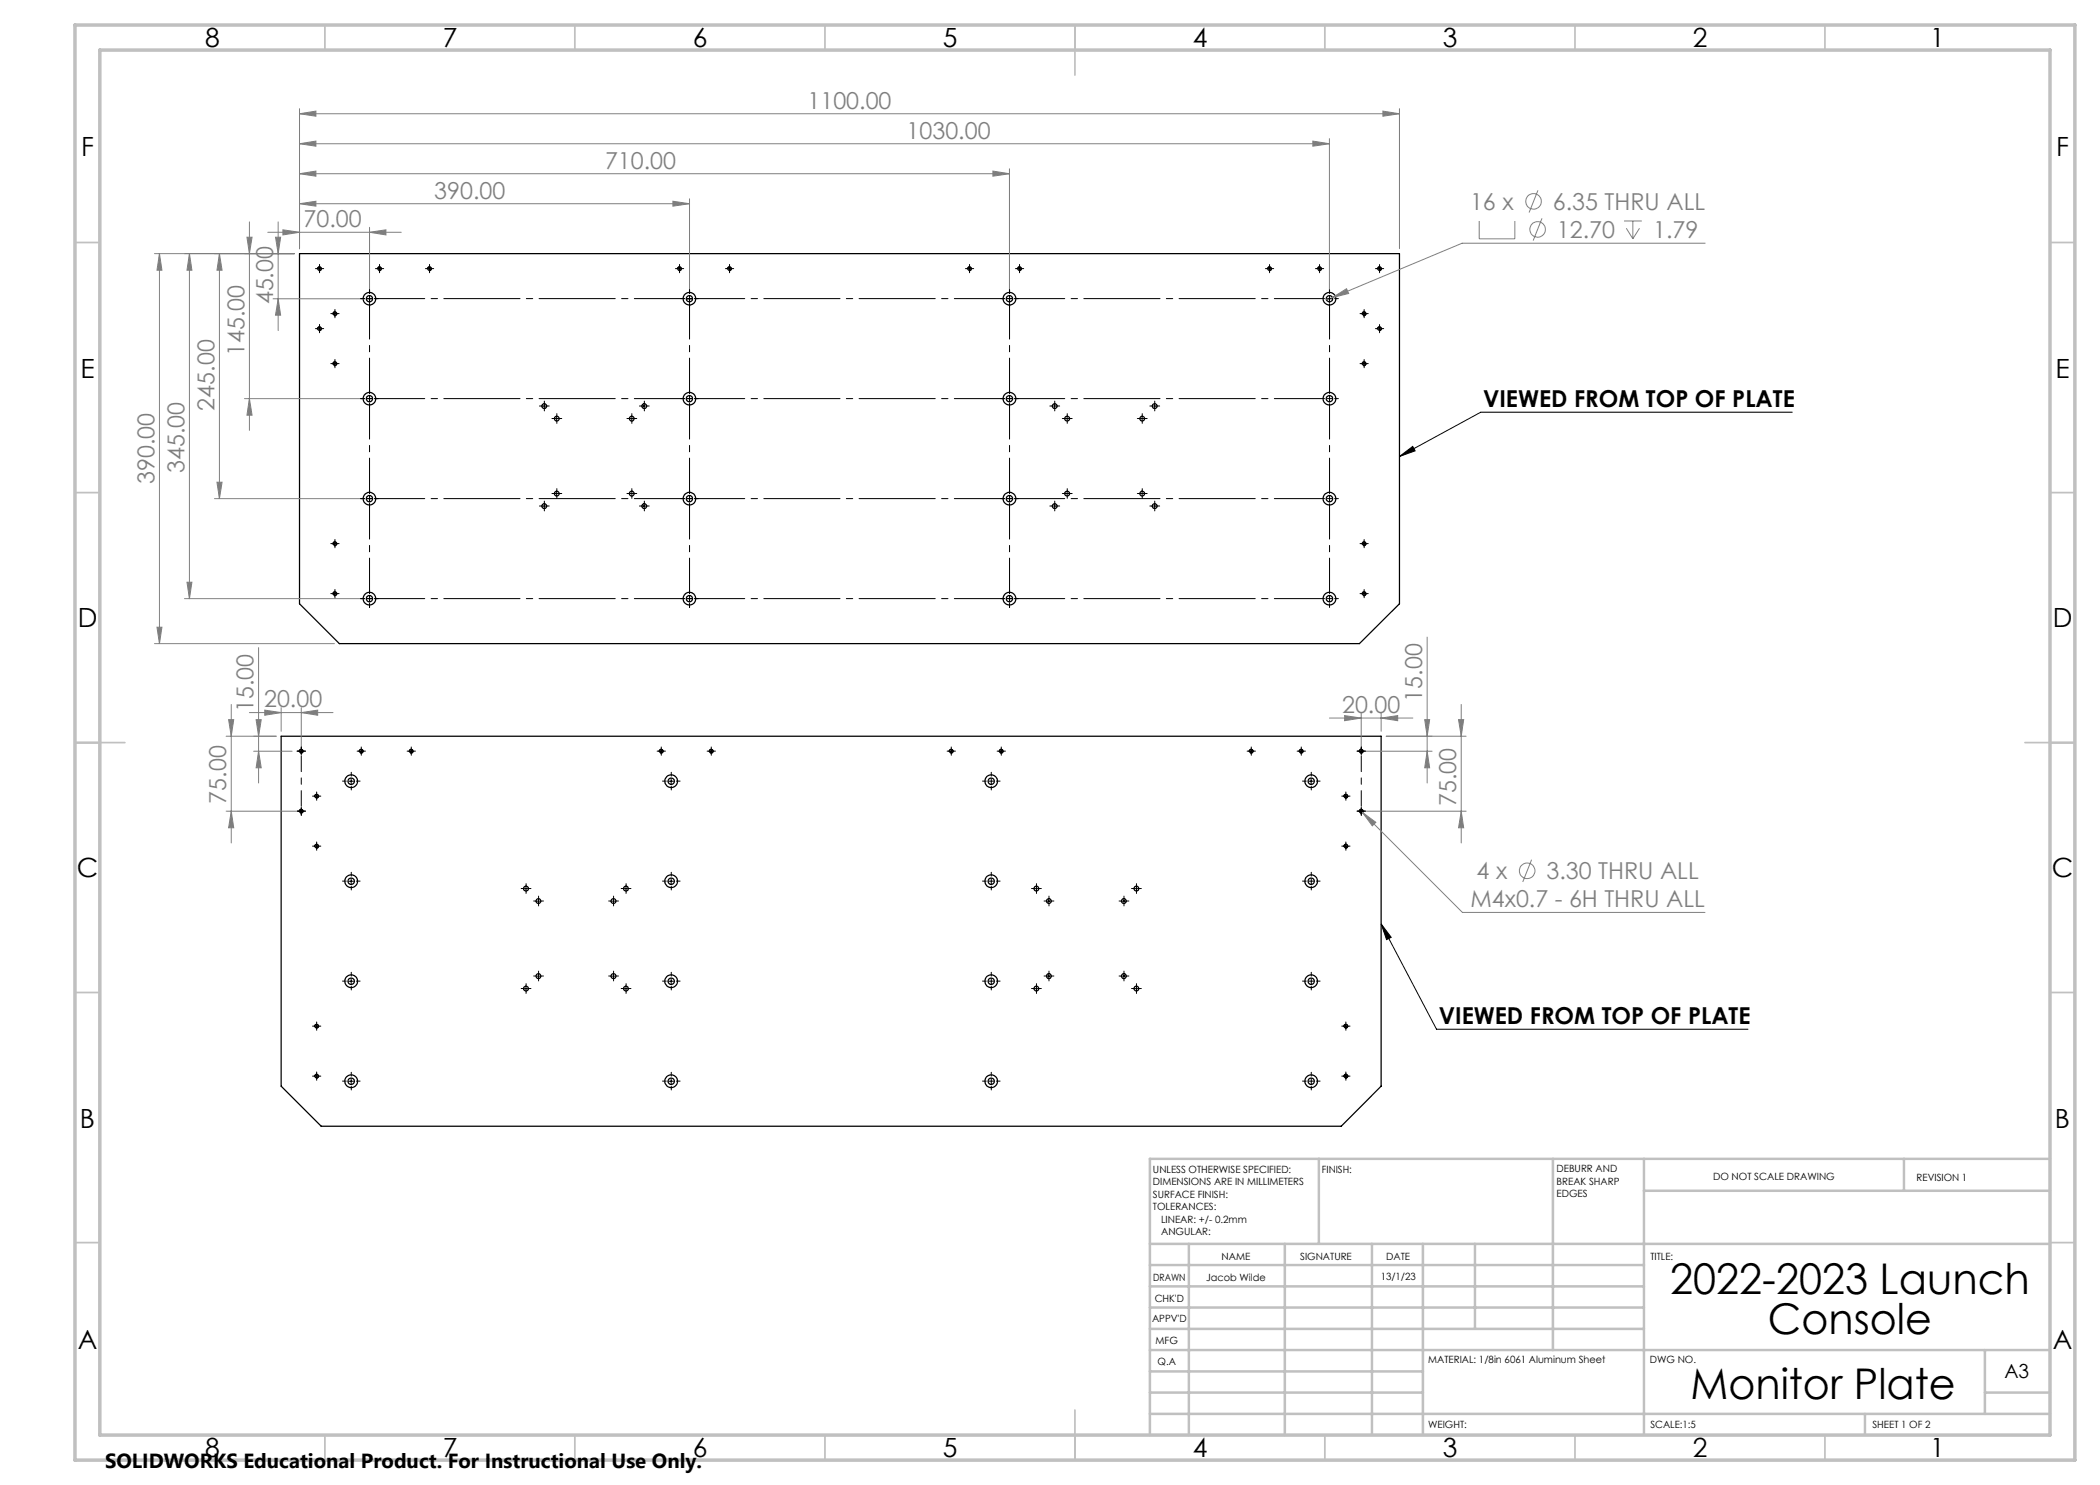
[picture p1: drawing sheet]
<svg xmlns="http://www.w3.org/2000/svg" width="420mm" height="297mm" viewBox="0 0 420 297" stroke-linecap="round" stroke-linejoin="round" font-family="sans-serif">
<g fill="none" stroke="#000" stroke-width=".25">
<path d="M59.9 50.7h220v70.1l-8 7.9h-204l-8-7.9zM56.2 147.2h220v70l-7.9 8h-204.1l-8-8z"/>
<circle cx="63.9" cy="53.7" r=".34"/>
<circle cx="73.9" cy="59.8" r="1.27"/>
<circle cx="73.9" cy="59.8" r=".63"/>
<circle cx="75.9" cy="53.7" r=".33"/>
<circle cx="85.9" cy="53.7" r=".33"/>
<circle cx="135.9" cy="53.7" r=".34"/>
<circle cx="137.9" cy="59.8" r="1.27"/>
<circle cx="137.9" cy="59.8" r=".63"/>
<circle cx="145.9" cy="53.7" r=".33"/>
<circle cx="193.9" cy="53.7" r=".33"/>
<circle cx="201.9" cy="59.8" r=".63"/>
<circle cx="201.9" cy="59.7" r="1.28"/>
<circle cx="203.9" cy="53.7" r=".33"/>
<circle cx="253.9" cy="53.7" r=".34"/>
<circle cx="263.9" cy="53.7" r=".33"/>
<circle cx="265.9" cy="59.7" r="1.28"/>
<circle cx="265.9" cy="59.7" r=".64"/>
<circle cx="275.9" cy="53.7" r=".33"/>
<circle cx="63.9" cy="65.7" r=".34"/>
<circle cx="67" cy="62.7" r=".33"/>
<circle cx="67" cy="72.7" r=".33"/>
<circle cx="73.9" cy="79.7" r="1.26"/>
<circle cx="73.9" cy="79.7" r=".63"/>
<circle cx="137.9" cy="79.7" r="1.26"/>
<circle cx="137.9" cy="79.7" r=".63"/>
<circle cx="201.9" cy="79.7" r=".63"/>
<circle cx="201.9" cy="79.7" r="1.27"/>
<circle cx="265.9" cy="79.7" r=".64"/>
<circle cx="265.9" cy="79.7" r="1.27"/>
<circle cx="272.8" cy="62.7" r=".33"/>
<circle cx="272.8" cy="72.7" r=".33"/>
<circle cx="275.9" cy="65.7" r=".33"/>
<circle cx="73.9" cy="99.7" r="1.26"/>
<circle cx="73.9" cy="99.7" r=".63"/>
<circle cx="108.9" cy="81.2" r=".48"/>
<circle cx="111.4" cy="83.7" r=".47"/>
<circle cx="111.4" cy="98.7" r=".48"/>
<circle cx="126.3" cy="83.7" r=".47"/>
<circle cx="126.4" cy="98.7" r=".48"/>
<circle cx="128.9" cy="81.2" r=".48"/>
<circle cx="137.9" cy="99.7" r="1.26"/>
<circle cx="137.9" cy="99.7" r=".63"/>
<circle cx="201.9" cy="99.7" r=".63"/>
<circle cx="201.9" cy="99.7" r="1.27"/>
<circle cx="210.9" cy="81.2" r=".48"/>
<circle cx="213.4" cy="83.7" r=".48"/>
<circle cx="213.4" cy="98.7" r=".49"/>
<circle cx="228.4" cy="83.7" r=".47"/>
<circle cx="228.4" cy="98.7" r=".48"/>
<circle cx="230.9" cy="81.2" r=".49"/>
<circle cx="265.9" cy="99.7" r=".64"/>
<circle cx="265.9" cy="99.7" r="1.27"/>
<circle cx="67" cy="108.7" r=".33"/>
<circle cx="67" cy="118.7" r=".33"/>
<circle cx="73.9" cy="119.7" r="1.26"/>
<circle cx="73.9" cy="119.7" r=".63"/>
<circle cx="108.9" cy="101.2" r=".48"/>
<circle cx="128.9" cy="101.2" r=".48"/>
<circle cx="137.9" cy="119.7" r="1.26"/>
<circle cx="137.9" cy="119.7" r=".63"/>
<circle cx="201.9" cy="119.7" r=".63"/>
<circle cx="201.9" cy="119.7" r="1.27"/>
<circle cx="210.9" cy="101.2" r=".48"/>
<circle cx="230.9" cy="101.2" r=".49"/>
<circle cx="265.9" cy="119.7" r=".64"/>
<circle cx="265.9" cy="119.7" r="1.27"/>
<circle cx="272.8" cy="108.7" r=".33"/>
<circle cx="272.8" cy="118.7" r=".33"/>
<circle cx="60.2" cy="150.2" r=".33"/>
<circle cx="63.3" cy="159.2" r=".33"/>
<circle cx="70.2" cy="156.2" r=".64"/>
<circle cx="70.2" cy="156.2" r="1.28"/>
<circle cx="72.2" cy="150.2" r=".33"/>
<circle cx="82.2" cy="150.2" r=".33"/>
<circle cx="132.2" cy="150.2" r=".33"/>
<circle cx="134.2" cy="156.2" r=".63"/>
<circle cx="134.3" cy="156.2" r="1.26"/>
<circle cx="142.2" cy="150.2" r=".34"/>
<circle cx="190.2" cy="150.2" r=".33"/>
<circle cx="198.2" cy="156.2" r=".63"/>
<circle cx="198.2" cy="156.2" r="1.26"/>
<circle cx="200.2" cy="150.2" r=".34"/>
<circle cx="250.2" cy="150.2" r=".33"/>
<circle cx="260.2" cy="150.2" r=".33"/>
<circle cx="262.2" cy="156.2" r=".63"/>
<circle cx="262.2" cy="156.2" r="1.26"/>
<circle cx="269.2" cy="159.2" r=".33"/>
<circle cx="272.2" cy="150.2" r=".34"/>
<circle cx="60.2" cy="162.2" r=".33"/>
<circle cx="63.3" cy="169.2" r=".33"/>
<circle cx="70.2" cy="176.2" r="1.28"/>
<circle cx="70.2" cy="176.2" r=".64"/>
<circle cx="105.2" cy="177.7" r=".5"/>
<circle cx="125.2" cy="177.7" r=".49"/>
<circle cx="134.2" cy="176.2" r="1.27"/>
<circle cx="134.2" cy="176.2" r=".63"/>
<circle cx="198.2" cy="176.2" r="1.27"/>
<circle cx="198.2" cy="176.2" r=".63"/>
<circle cx="207.3" cy="177.7" r=".49"/>
<circle cx="227.3" cy="177.7" r=".49"/>
<circle cx="262.2" cy="176.2" r="1.27"/>
<circle cx="262.2" cy="176.2" r=".63"/>
<circle cx="269.2" cy="169.2" r=".33"/>
<circle cx="272.2" cy="162.2" r=".33"/>
<circle cx="70.2" cy="196.2" r="1.28"/>
<circle cx="70.2" cy="196.2" r=".64"/>
<circle cx="105.2" cy="197.7" r=".49"/>
<circle cx="107.7" cy="195.2" r=".49"/>
<circle cx="107.7" cy="180.2" r=".48"/>
<circle cx="122.7" cy="195.2" r=".5"/>
<circle cx="122.7" cy="180.2" r=".49"/>
<circle cx="125.2" cy="197.7" r=".48"/>
<circle cx="134.2" cy="196.2" r="1.27"/>
<circle cx="134.2" cy="196.2" r=".63"/>
<circle cx="198.2" cy="196.2" r="1.27"/>
<circle cx="198.2" cy="196.2" r=".63"/>
<circle cx="207.3" cy="197.7" r=".48"/>
<circle cx="209.8" cy="195.2" r=".49"/>
<circle cx="209.8" cy="180.2" r=".48"/>
<circle cx="224.8" cy="195.2" r=".49"/>
<circle cx="224.8" cy="180.2" r=".48"/>
<circle cx="227.3" cy="197.7" r=".48"/>
<circle cx="262.2" cy="196.2" r="1.27"/>
<circle cx="262.2" cy="196.2" r=".63"/>
<circle cx="63.3" cy="215.3" r=".33"/>
<circle cx="63.3" cy="205.2" r=".33"/>
<circle cx="70.2" cy="216.2" r="1.28"/>
<circle cx="70.2" cy="216.2" r=".64"/>
<circle cx="134.2" cy="216.2" r="1.27"/>
<circle cx="134.2" cy="216.3" r=".63"/>
<circle cx="198.2" cy="216.2" r="1.27"/>
<circle cx="198.2" cy="216.3" r=".63"/>
<circle cx="262.2" cy="216.2" r="1.27"/>
<circle cx="262.2" cy="216.3" r=".63"/>
<circle cx="269.2" cy="215.3" r=".33"/>
<circle cx="269.2" cy="205.2" r=".33"/>
</g>
<g fill="none" stroke="#808080" stroke-width=".2">
<path d="M59.9 28.7l3.3-.5v1zM59.9 28.7h206M59.9 34.7l3.3-.5v1zM59.9 22.8l3.3-.6v1zM59.9 21.7v28M59.9 34.7h142M59.9 22.8h220M137.9 39.8v18.9M198.6 34.2l3.3 .5-3.3 .5zM201.9 33.8v24.9M262.6 28.2l3.3 .5-3.3 .5zM265.9 27.7v31"/>
<path d="M276.6 22.2l3.3 .6-3.3 .4zM279.9 21.7v28M307.6 38.1l-1.8 4.4M31.9 50.7v78M31.9 50.7l.5 3.3h-1zM37.9 50.7l.5 3.3h-1zM37.9 50.7v69M43.9 50.7v49M43.9 50.7l.5 3.3h-1zM49.4 47.4h1l-.5 3.3zM49.9 44.4v41.7M53.6 46.5h26.7"/>
<path d="M54.6 59.8h18.3M55.1 47.4h1l-.5 3.3zM55.6 59.8l.5 3.2h-1zM55.6 44.4v21.7M56.6 46l3.3 .5-3.3 .5zM58.9 50.7h-28M59.9 40.7l3.3-.5v1zM59.9 40.7h78M73.9 46.5l3.3-.5v1zM73.9 45.5v13.2M134.6 40.2l3.3 .5-3.3 .5zM266.5 59.5l2.8-1.8 .4 1z"/>
<path d="M266.5 59.5l-1.2 .5M295.8 44.2v3.6h7.2v-3.6M308.4 43.7l-1.8 4.4M324.8 44.2h3.6M325.3 45.6l1.3 2.2M326.6 44.2v3.6M327.9 45.6l-1.3 2.2M341 48.6h-48.6l-25.9 10.9M48.9 79.7h24M49.9 79.7l.5 3.3h-1zM42.9 99.7h30M43.4 96.4h1l-.5 3.3z"/>
<path d="M36.9 119.7h36M37.4 116.4h1l-.5 3.3zM30.9 128.7h36M31.4 125.4h1l-.5 3.3zM51.7 129.5v27.1M285.4 127.4v29.2M45.7 143.9h1l-.5 3.3zM46.2 140.9v27.7M49.9 142.5h16.7M50.7 150.2h7.7M51.2 143.9h1l-.5 3.3zM51.7 150.2l.5 3.4h-1z"/>
<path d="M53 142l3.2 .5-3.2 .5zM55.2 147.2h-10M56.2 141.5v4.8M60.3 142.5l3.2-.5v1zM60.3 141.5v7.8M265.9 143.6h16.7M268.9 143.1l3.3 .5-3.3 .5zM272.2 142.6v6.7M273.2 150.2h13.2M276.2 143.6l3.3-.5v1zM276.2 142.6v3.7M277.2 147.2h16"/>
<path d="M284.9 143.9h1l-.5 3.3zM285.4 150.2l.5 3.4h-1zM291.7 143.9h1l-.5 3.3zM292.2 140.9v27.7M45.2 162.2h14M46.2 162.2l.5 3.4h-1zM272 162l20.5 20.5h48.5M272.5 162.5l2.7 2-.7 .7zM273.2 162.2h20M292.2 162.2l.5 3.4h-1zM306.3 171.9l-1.7 4.5"/>
<circle cx="306.7" cy="40.3" r="1.55"/>
<circle cx="307.5" cy="45.9" r="1.55"/>
<circle cx="305.4" cy="174.2" r="1.55"/>
</g>
<g fill="none" stroke="#000" stroke-width=".2">
<path d="M63.4 53.7h1M63.5 53.8a.39 .39 0 0 1 .3-.5 .39 .39 0 0 1 .5 .5 .39 .39 0 0 1-.5 .3M63.9 53.2v1.1M73.4 59.8h1M73.9 59.2v1.1M75.4 53.7h1M75.5 53.8a.39 .39 0 0 1 .3-.5 .39 .39 0 0 1 .5 .5 .39 .39 0 0 1-.5 .3M75.9 53.2v1.1M85.4 53.7h1M85.5 53.8a.39 .39 0 0 1 .4-.5 .39 .39 0 0 1 .4 .5 .39 .39 0 0 1-.5 .3M85.9 53.2v1.1M135.4 53.7h1"/>
<path d="M135.5 53.8a.39 .39 0 0 1 .3-.5 .39 .39 0 0 1 .5 .5 .39 .39 0 0 1-.5 .3M135.9 53.2v1.1M137.4 59.8h1M137.9 59.2v1.1M145.4 53.7h1M145.5 53.8a.39 .39 0 0 1 .4-.5 .39 .39 0 0 1 .4 .5 .39 .39 0 0 1-.5 .3M145.9 53.2v1.1M193.4 53.7h1M193.5 53.8a.39 .39 0 0 1 .3-.5 .39 .39 0 0 1 .5 .5 .39 .39 0 0 1-.5 .3M193.9 53.2v1.1M203.4 53.7h1M203.5 53.8a.39 .39 0 0 1 .4-.5 .39 .39 0 0 1 .4 .5 .39 .39 0 0 1-.5 .3"/>
<path d="M203.9 53.2v1.1M253.4 53.7h1M253.5 53.8a.39 .39 0 0 1 .4-.5 .39 .39 0 0 1 .4 .5 .39 .39 0 0 1-.5 .3M253.9 53.2v1.1M263.4 53.7h1M263.5 53.8a.39 .39 0 0 1 .3-.5 .39 .39 0 0 1 .5 .5 .39 .39 0 0 1-.5 .3M263.9 53.2v1.1M265.4 59.8h1M265.9 59.2v1.1M275.4 53.7h1M275.5 53.8a.39 .39 0 0 1 .4-.5 .39 .39 0 0 1 .4 .5 .39 .39 0 0 1-.5 .3M275.9 53.2v1.1"/>
<path d="M63.4 65.8h1M63.5 65.9a.4 .4 0 0 1 .4-.5 .4 .4 0 0 1 .4 .4 .4 .4 0 0 1-.5 .3M63.9 65.2v1M66.5 72.7h1M66.5 62.8h1M66.6 72.8a.4 .4 0 0 1 .3-.5 .4 .4 0 0 1 .5 .5 .4 .4 0 0 1-.5 .3M66.6 62.9a.4 .4 0 0 1 .3-.5 .4 .4 0 0 1 .5 .4 .4 .4 0 0 1-.5 .3M67 62.2v1M67 72.2v1M73.4 79.7h1M73.9 79.2v1.1M137.4 79.7h1"/>
<path d="M137.9 79.2v1.1M272.3 72.7h1M272.3 62.8h1M272.4 72.8a.4 .4 0 0 1 .4-.5 .4 .4 0 0 1 .4 .5 .4 .4 0 0 1-.5 .3M272.4 62.9a.4 .4 0 0 1 .4-.5 .4 .4 0 0 1 .4 .4 .4 .4 0 0 1-.5 .3M272.8 62.2v1M272.8 72.2v1M275.4 65.8h1M275.5 65.9a.4 .4 0 0 1 .4-.5 .4 .4 0 0 1 .4 .4 .4 .4 0 0 1-.5 .3M275.9 65.2v1M73.4 99.7h1M73.9 99.2v1.1"/>
<path d="M108.3 81.2h1.1M108.9 80.7v1M110.8 98.7h1.1M110.8 83.7h1.1M111.3 83.2v1M111.3 98.2v1M125.8 98.7h1.1M125.8 83.7h1.1M126.4 83.2v1M126.4 98.2v1M128.3 81.2h1.1M128.8 80.7v1"/>
<path d="M137.4 99.7h1M137.9 99.2v1.1M210.4 81.2h1M210.9 80.7v1M212.9 98.7h1M212.9 83.7h1M213.4 83.2v1M213.4 98.2v1M227.9 98.7h1M227.9 83.7h1M228.4 83.2v1M228.4 98.2v1"/>
<path d="M230.4 81.2h1M230.9 80.7v1M279.9 91.3l2.6-2 .5 .9zM358.5 82.4h-62.3l-16.3 8.9M66.5 108.8h1M66.5 118.7h1M66.6 108.8a.39 .39 0 0 1 .3-.5 .39 .39 0 0 1 .4 .5 .39 .39 0 0 1-.4 .3M66.6 118.8a.4 .4 0 0 1 .3-.5 .4 .4 0 0 1 .5 .5 .4 .4 0 0 1-.5 .3M67 108.2v1.1M67 118.2v1M73.4 119.7h1M73.9 119.2v1.1"/>
<path d="M108.3 101.2h1.1M108.9 100.7v1M128.3 101.2h1.1M128.8 100.7v1M137.4 119.7h1M137.9 119.2v1.1M210.4 101.2h1M210.9 100.7v1M230.4 101.2h1M230.9 100.7v1M272.3 108.8h1M272.3 118.7h1"/>
<path d="M272.4 108.8a.39 .39 0 0 1 .4-.5 .39 .39 0 0 1 .4 .5 .39 .39 0 0 1-.5 .3M272.4 118.8a.4 .4 0 0 1 .4-.5 .4 .4 0 0 1 .4 .5 .4 .4 0 0 1-.5 .3M272.8 108.2v1.1M272.8 118.2v1M59.7 150.2h1M59.9 150.4a.4 .4 0 0 1 .3-.6 .4 .4 0 0 1 .5 .5 .4 .4 0 0 1-.6 .3M60.3 149.8v.9M62.8 159.2h1M62.9 159.3a.4 .4 0 0 1 .4-.5 .4 .4 0 0 1 .4 .5 .4 .4 0 0 1-.5 .3M63.3 158.7v1M69.7 156.2h1M70.2 155.7v1"/>
<path d="M71.7 150.2h1M71.9 150.4a.4 .4 0 0 1 .3-.6 .4 .4 0 0 1 .4 .5 .4 .4 0 0 1-.5 .3M72.2 149.8v.9M81.7 150.2h1M81.8 150.4a.4 .4 0 0 1 .4-.6 .4 .4 0 0 1 .4 .5 .4 .4 0 0 1-.5 .3M82.2 149.8v.9M131.7 150.2h1.1M131.9 150.4a.4 .4 0 0 1 .3-.6 .4 .4 0 0 1 .5 .5 .4 .4 0 0 1-.5 .3M132.2 149.8v.9M133.7 156.2h1M134.2 155.7v1M141.7 150.2h1"/>
<path d="M141.9 150.4a.4 .4 0 0 1 .3-.6 .4 .4 0 0 1 .4 .5 .4 .4 0 0 1-.5 .3M142.2 149.8v.9M189.7 150.2h1M189.9 150.4a.4 .4 0 0 1 .3-.6 .4 .4 0 0 1 .5 .5 .4 .4 0 0 1-.6 .3M190.3 149.8v.9M199.7 150.2h1M199.8 150.4a.4 .4 0 0 1 .4-.6 .4 .4 0 0 1 .4 .5 .4 .4 0 0 1-.5 .3M200.2 149.8v.9M249.7 150.2h1.1M249.8 150.4a.4 .4 0 0 1 .4-.6 .4 .4 0 0 1 .4 .5 .4 .4 0 0 1-.5 .3M250.2 149.8v.9M259.8 150.2h.9"/>
<path d="M259.9 150.4a.4 .4 0 0 1 .3-.6 .4 .4 0 0 1 .4 .5 .4 .4 0 0 1-.5 .3M260.2 149.8v.9M261.7 156.2h1M262.2 155.7v1M268.6 159.2h1.1M268.8 159.3a.4 .4 0 0 1 .3-.5 .4 .4 0 0 1 .5 .5 .4 .4 0 0 1-.5 .3M269.2 158.7v1M271.7 150.2h1M271.9 150.4a.4 .4 0 0 1 .3-.6 .4 .4 0 0 1 .4 .5 .4 .4 0 0 1-.5 .3M272.2 149.8v.9M59.7 162.2h1M59.9 162.3a.4 .4 0 0 1 .3-.5 .4 .4 0 0 1 .5 .5 .4 .4 0 0 1-.6 .3"/>
<path d="M60.3 161.7v1M62.8 169.3h1M62.9 169.3a.39 .39 0 0 1 .4-.5 .39 .39 0 0 1 .4 .5 .39 .39 0 0 1-.5 .3M63.3 168.7v1.1M69.7 176.2h1M70.2 175.8v.9M104.7 177.7h1M105.2 177.2v1M107.7 179.7v1M122.7 179.7v1M124.7 177.7h1M125.2 177.2v1"/>
<path d="M133.7 176.2h1M134.2 175.8v.9M206.8 177.7h1M207.3 177.2v1M209.8 179.7v1M224.8 179.7v1M226.8 177.7h1M227.3 177.2v1M268.6 169.3h1.1M268.8 169.3a.39 .39 0 0 1 .3-.5 .39 .39 0 0 1 .4 .5 .39 .39 0 0 1-.4 .3M269.2 168.7v1.1M271.7 162.2h1"/>
<path d="M271.9 162.3a.4 .4 0 0 1 .3-.5 .4 .4 0 0 1 .4 .5 .4 .4 0 0 1-.5 .3M272.2 161.7v1M69.7 196.2h1M70.2 195.8v.9M104.7 197.7h1M105.2 197.2v1M107.2 195.2h1M107.2 180.2h1M107.7 194.7v1M122.2 195.2h1M122.2 180.2h1M122.7 194.7v1"/>
<path d="M124.7 197.7h1M125.2 197.2v1M133.7 196.2h1M134.2 195.8v.9M206.8 197.7h1M207.3 197.2v1M209.3 195.2h1M209.3 180.2h1M209.8 194.7v1M224.3 195.2h1M224.3 180.2h1M224.8 194.7v1"/>
<path d="M226.8 197.7h1M227.3 197.2v1M276.2 184.8l11.1 21h62.3M276.2 184.8l2 2.7-.9 .4zM62.8 205.2h1M62.8 215.2h1M62.9 205.3a.4 .4 0 0 1 .4-.5 .4 .4 0 0 1 .4 .5 .4 .4 0 0 1-.5 .3M62.9 215.3a.39 .39 0 0 1 .4-.5 .39 .39 0 0 1 .4 .5 .39 .39 0 0 1-.5 .3M63.3 204.7v1M63.3 214.7v1.1M69.7 216.2h1M70.2 215.8v.9"/>
<path d="M133.7 216.2h1M134.2 215.8v.9M268.6 205.2h1.1M268.6 215.2h1.1M268.8 205.3a.4 .4 0 0 1 .3-.5 .4 .4 0 0 1 .5 .5 .4 .4 0 0 1-.5 .3M268.8 215.3a.39 .39 0 0 1 .3-.5 .39 .39 0 0 1 .4 .5 .39 .39 0 0 1-.4 .3M269.2 204.7v1M269.2 214.7v1.1"/>
</g>
<g fill="none" stroke="#c0c0c0" stroke-width=".35">
<path d="M65 5v5M115 5v5M165 5v5M215 5v10M265 5v5M315 5v5M365 5v5M15 48.5h5M410 48.5h5M15 98.5h5M410 98.5h5M15 148.5h10"/>
<path d="M405 148.5h10M15 198.5h5M410 198.5h5M15 248.5h5M410 248.5h5M65 287v5M115 287v5M165 287v5M215 282v10M265 287v5M315 287v5M365 287v5"/>
</g>
<g fill="none" stroke="#c0c0c0" stroke-width=".5">
<path d="M263.8 231.8v17M310.6 231.8v38.2M328.8 231.8v55.2M328.8 238.2h81.2M380.8 231.8v6.4M410 231.8h-180v55.2M230 248.8h180M230 257.3h98.8M230 253h98.8M237.8 248.8v38.2M257 248.8v38.2M274.4 248.8v38.2"/>
<path d="M284.6 248.8v38.2M295 248.8v17M230 265.8h98.8M230 261.5h98.8M230 278.5h54.6M230 274.3h54.6M230 270h180M397 278.5h13M397 270v12.8M230 282.8h180M373 282.8v4.2"/>
</g>
<path d="M15 5h400v287h-400zM20 10h390v277h-390z" fill="none" stroke="#c0c0c0" stroke-width=".7"/>
<g fill="none" stroke="#000" stroke-width=".2" stroke-dasharray="15.2 1.3 1.3 1.3">
<path d="M63.4 53.7h-.3M63.9 53.2v-.3M63.9 54.2v.4M64.4 53.7h.3M72.9 59.7h-.8M73.9 58.7v-.7M73.9 59.7v-.5M73.9 59.7h-.5M73.9 59.7v.5M73.9 59.7h.5M74.9 59.7h.8M75.4 53.7h-.3"/>
<path d="M75.9 53.2v-.3M75.9 54.2v.4M76.4 53.7h.3M85.4 53.7h-.3M85.9 53.2v-.3M85.9 54.2v.4M86.4 53.7h.3M135.4 53.7h-.3M135.9 53.2v-.3M135.9 54.2v.4M136.4 53.7h.3M136.9 59.7h-.8"/>
<path d="M137.9 58.7v-.7M138.9 59.7h.8M145.4 53.7h-.3M145.9 53.2v-.3M145.9 54.2v.4M146.4 53.7h.3M193.4 53.7h-.3M193.9 53.2v-.3M193.9 54.2v.4M194.4 53.7h.3M200.9 59.7h-.8M201.9 59.7v-.5"/>
<path d="M201.9 59.7h-.5M201.9 59.7v.5M201.9 59.7h.5M201.9 58.7v-.7M202.9 59.7h.8M203.4 53.7h-.3M203.9 53.2v-.3M203.9 54.2v.4M204.4 53.7h.3M253.4 53.7h-.3M253.9 53.2v-.3M253.9 54.2v.4"/>
<path d="M254.4 53.7h.3M263.4 53.7h-.3M263.9 53.2v-.3M263.9 54.2v.4M264.4 53.7h.3M265.9 58.7v-.7M266.9 59.7h.8M275.4 53.7h-.3M275.9 53.2v-.3M275.9 54.2v.4M276.4 53.7h.3M63.4 65.7h-.3"/>
<path d="M63.9 65.2v-.3M63.9 66.2v.4M64.4 65.7h.3M66.5 72.7h-.3M66.5 62.7h-.3M67 72.2v-.3M67 73.2v.4M67 62.2v-.3M67 63.2v.4M67.5 72.7h.3M67.5 62.7h.3M72.9 79.7h-.8"/>
<path d="M73.9 60.7v.8M73.9 78.7v-.7M73.9 79.7v-.5M73.9 79.7h-.5M73.9 79.7v.5M73.9 79.7h.5M74.9 79.7h.8M136.9 79.7h-.8M137.9 60.7v.8M137.9 78.7v-.7M137.9 79.7v-.5M137.9 79.7h-.5"/>
<path d="M137.9 79.7v.5M137.9 79.7h.5M138.9 79.7h.8M200.9 79.7h-.8M201.9 60.7v.8M201.9 79.7v-.5M201.9 79.7h-.5M201.9 79.7v.5M201.9 79.7h.5M201.9 78.7v-.7M202.9 79.7h.8M265.9 79.7v-.5"/>
<path d="M265.9 79.7h-.5M265.9 79.7v.5M265.9 79.7h.5M266.9 79.7h.8M272.3 72.7h-.3M272.3 62.7h-.3M272.8 72.2v-.3M272.8 73.2v.4M272.8 62.2v-.3M272.8 63.2v.4M273.3 72.7h.4M273.3 62.7h.4"/>
<path d="M275.4 65.7h-.3M275.9 65.2v-.3M275.9 66.2v.4M276.4 65.7h.3M72.9 99.7h-.8M73.9 80.7v.8M73.9 98.7v-.7M73.9 99.7v-.5M73.9 99.7h-.5M73.9 99.7v.5M73.9 99.7h.5M74.9 99.7h.8"/>
<path d="M108.4 81.2h-.5M108.9 80.7v-.5M108.9 81.7v.5M109.4 81.2h.4M110.9 98.7h-.5M110.9 83.7h-.5M111.4 98.2v-.5M111.4 99.2v.5M111.4 83.2v-.5M111.4 84.2v.5M111.9 98.7h.4M111.9 83.7h.4"/>
<path d="M125.9 98.7h-.5M125.9 83.7h-.5M126.4 98.2v-.5M126.4 99.2v.5M126.4 83.2v-.5M126.4 84.2v.5M126.9 98.7h.4M126.9 83.7h.4M128.4 81.2h-.5M128.9 80.7v-.5M128.9 81.7v.5M129.4 81.2h.4"/>
<path d="M136.9 99.7h-.8M137.9 80.7v.8M137.9 98.7v-.7M137.9 99.7v-.5M137.9 99.7h-.5M137.9 99.7v.5M137.9 99.7h.5M138.9 99.7h.8M200.9 99.7h-.8M201.9 80.7v.8M201.9 99.7v-.5M201.9 99.7h-.5"/>
<path d="M201.9 99.7v.5M201.9 99.7h.5M201.9 98.7v-.7M202.9 99.7h.8M210.4 81.2h-.4M210.9 80.7v-.5M210.9 81.7v.5M211.4 81.2h.5M212.9 98.7h-.4M212.9 83.7h-.4M213.4 98.2v-.5M213.4 99.2v.5"/>
<path d="M213.4 83.2v-.5M213.4 84.2v.5M213.9 98.7h.5M213.9 83.7h.5M227.9 83.7h-.4M227.9 98.7h-.4M228.4 83.2v-.5M228.4 84.2v.5M228.4 98.2v-.5M228.4 99.2v.5M228.9 83.7h.5M228.9 98.7h.5"/>
<path d="M230.4 81.2h-.4M230.9 80.7v-.5M230.9 81.7v.5M231.4 81.2h.5M265.9 99.7v-.5M265.9 99.7h-.5M265.9 99.7v.5M265.9 99.7h.5M266.9 99.7h.8M66.5 108.7h-.3M66.5 118.7h-.3M67 108.2v-.3"/>
<path d="M67 109.2v.4M67 118.2v-.3M67 119.2v.4M67.5 108.7h.3M67.5 118.7h.3M72.9 119.7h-.8M73.9 100.7v.8M73.9 118.7v-.7M73.9 119.7v-.5M73.9 119.7h-.5M73.9 119.7v.5M73.9 119.7h.5"/>
<path d="M74.9 119.7h.8M108.4 101.2h-.5M108.9 100.7v-.5M108.9 101.7v.5M109.4 101.2h.4M128.4 101.2h-.5M128.9 100.7v-.5M128.9 101.7v.5M129.4 101.2h.4M136.9 119.7h-.8M137.9 100.7v.8M137.9 118.7v-.7"/>
<path d="M137.9 119.7v-.5M137.9 119.7h-.5M137.9 119.7v.5M137.9 119.7h.5M138.9 119.7h.8M200.9 119.7h-.8M201.9 100.7v.8M201.9 119.7v-.5M201.9 119.7h-.5M201.9 119.7v.5M201.9 119.7h.5M201.9 118.7v-.7"/>
<path d="M202.9 119.7h.8M210.4 101.2h-.4M210.9 100.7v-.5M210.9 101.7v.5M211.4 101.2h.5M230.4 101.2h-.4M230.9 100.7v-.5M230.9 101.7v.5M231.4 101.2h.5M265.9 119.7v-.5M265.9 119.7h-.5M265.9 119.7v.5"/>
<path d="M265.9 119.7h.5M266.9 119.7h.8M272.3 108.7h-.3M272.3 118.7h-.3M272.8 108.2v-.3M272.8 109.2v.4M272.8 118.2v-.3M272.8 119.2v.4M273.3 108.7h.4M273.3 118.7h.4M73.9 120.7v.8M137.9 120.7v.8"/>
<path d="M201.9 120.7v.8M265.9 120.7v.8M59.8 150.2h-.4M60.3 149.7v-.3M60.3 150.7v.4M60.3 150.2v-.5M60.3 150.2h-.5M60.3 150.2v.5M60.3 150.2h.5M60.8 150.2h.3M62.8 159.2h-.3M63.3 158.7v-.3"/>
<path d="M63.3 159.7v.4M63.8 159.2h.4M69.3 156.2h-.8M70.3 155.2v-.7M70.3 157.2v.8M71.3 156.2h.7M71.8 150.2h-.4M72.3 149.7v-.3M72.3 150.7v.4M72.8 150.2h.3M81.8 150.2h-.4M82.3 149.7v-.3"/>
<path d="M82.3 150.7v.4M82.8 150.2h.3M131.8 150.2h-.4M132.3 149.7v-.3M132.3 150.7v.4M132.8 150.2h.3M133.3 156.2h-.8M134.3 155.2v-.7M134.3 157.2v.8M135.3 156.2h.7M141.8 150.2h-.4M142.3 149.7v-.3"/>
<path d="M142.3 150.7v.4M142.8 150.2h.3M189.8 150.2h-.4M190.3 149.7v-.3M190.3 150.7v.4M190.8 150.2h.3M197.3 156.2h-.8M198.3 156.2v-.5M198.3 156.2h-.5M198.3 156.2v.5M198.3 156.2h.5M198.3 155.2v-.7"/>
<path d="M198.3 157.2v.8M199.3 156.2h.7M199.8 150.2h-.4M200.3 149.7v-.3M200.3 150.7v.4M200.8 150.2h.3M249.8 150.2h-.4M250.3 149.7v-.3M250.3 150.7v.4M250.8 150.2h.3M259.8 150.2h-.4M260.3 149.7v-.3"/>
<path d="M260.3 150.7v.4M260.8 150.2h.3M261.3 156.2h-.8M262.3 155.2v-.7M262.3 157.2v.8M263.3 156.2h.7M268.7 159.2h-.4M269.2 158.7v-.3M269.2 159.7v.4M269.7 159.2h.3M271.8 150.2h-.4M272.3 149.7v-.3"/>
<path d="M272.3 150.7v.4M272.3 150.2v-.5M272.3 150.2h-.5M272.3 150.2v.5M272.3 150.2h.5M272.8 150.2h.3M59.8 162.2h-.4M60.3 161.7v-.3M60.3 162.7v.4M60.8 162.2h.3M62.8 169.2h-.3M63.3 168.7v-.3"/>
<path d="M63.3 169.7v.4M63.8 169.2h.4M69.3 176.2h-.8M70.3 175.2v-.7M70.3 177.2v.8M71.3 176.2h.7M104.7 177.7h-.5M105.2 177.2v-.5M105.2 178.2v.5M105.7 177.7h.5M107.7 179.7v-.5M122.7 179.7v-.5"/>
<path d="M124.7 177.7h-.5M125.2 177.2v-.5M125.2 178.2v.5M125.7 177.7h.5M133.3 176.2h-.8M134.3 175.2v-.7M134.3 177.2v.8M135.3 176.2h.7M197.3 176.2h-.8M198.3 176.2v-.5M198.3 176.2h-.5M198.3 176.2v.5"/>
<path d="M198.3 176.2h.5M198.3 175.2v-.7M198.3 177.2v.8M199.3 176.2h.7M206.8 177.7h-.5M207.3 177.2v-.5M207.3 178.2v.5M207.8 177.7h.5M209.8 179.7v-.5M224.8 179.7v-.5M226.8 177.7h-.5M227.3 177.2v-.5"/>
<path d="M227.3 178.2v.5M227.8 177.7h.5M261.3 176.2h-.8M262.3 176.2v-.5M262.3 176.2h-.5M262.3 176.2v.5M262.3 176.2h.5M262.3 175.2v-.7M262.3 177.2v.8M263.3 176.2h.7M268.7 169.2h-.4M269.2 168.7v-.3"/>
<path d="M269.2 169.7v.4M269.7 169.2h.3M271.8 162.2h-.4M272.3 161.7v-.3M272.3 162.7v.4M272.8 162.2h.3M69.3 196.2h-.8M70.3 195.2v-.7M70.3 197.2v.8M71.3 196.2h.7M104.7 197.7h-.5M105.2 197.2v-.5"/>
<path d="M105.2 198.2v.5M105.7 197.7h.5M107.2 195.2h-.5M107.2 180.2h-.5M107.7 194.7v-.5M107.7 195.7v.5M107.7 180.7v.5M108.2 195.2h.5M108.2 180.2h.5M122.2 195.2h-.5M122.2 180.2h-.5M122.7 194.7v-.5"/>
<path d="M122.7 195.7v.5M122.7 180.7v.5M123.2 195.2h.5M123.2 180.2h.5M124.7 197.7h-.5M125.2 197.2v-.5M125.2 198.2v.5M125.7 197.7h.5M133.3 196.2h-.8M134.3 195.2v-.7M134.3 197.2v.8M135.3 196.2h.7"/>
<path d="M197.3 196.2h-.8M198.3 196.2v-.5M198.3 196.2h-.5M198.3 196.2v.5M198.3 196.2h.5M198.3 195.2v-.7M198.3 197.2v.8M199.3 196.2h.7M206.8 197.7h-.5M207.3 197.2v-.5M207.3 198.2v.5M207.8 197.7h.5"/>
<path d="M209.3 195.2h-.5M209.3 180.2h-.5M209.8 194.7v-.5M209.8 195.7v.5M209.8 180.7v.5M210.3 195.2h.5M210.3 180.2h.5M224.3 180.2h-.5M224.3 195.2h-.5M224.8 180.7v.5M224.8 194.7v-.5M224.8 195.7v.5"/>
<path d="M225.3 180.2h.5M225.3 195.2h.5M226.8 197.7h-.5M227.3 197.2v-.5M227.3 198.2v.5M227.8 197.7h.5M261.3 196.2h-.8M262.3 196.2v-.5M262.3 196.2h-.5M262.3 196.2v.5M262.3 196.2h.5M262.3 195.2v-.7"/>
<path d="M262.3 197.2v.8M263.3 196.2h.7M62.8 205.2h-.3M62.8 215.2h-.3M63.3 204.7v-.3M63.3 205.7v.4M63.3 214.7v-.3M63.3 215.7v.4M63.8 205.2h.4M63.8 215.2h.4M69.3 216.2h-.8M70.3 215.2v-.7"/>
<path d="M70.3 217.2v.8M71.3 216.2h.7M133.3 216.2h-.8M134.3 215.2v-.7M134.3 217.2v.8M135.3 216.2h.7M197.3 216.2h-.8M198.3 216.2v-.5M198.3 216.2h-.5M198.3 216.2v.5M198.3 216.2h.5M198.3 215.2v-.7"/>
<path d="M198.3 217.2v.8M199.3 216.2h.7M261.3 216.2h-.8M262.3 216.2v-.5M262.3 216.2h-.5M262.3 216.2v.5M262.3 216.2h.5M262.3 215.2v-.7M262.3 217.2v.8M263.3 216.2h.7M268.7 205.2h-.4M268.7 215.2h-.4"/>
<path d="M269.2 204.7v-.3M269.2 205.7v.4M269.2 214.7v-.3M269.2 215.7v.4M269.7 205.2h.3M269.7 215.2h.3"/>
</g>
<path d="M74.9 59.7h62M138.9 59.7h62M202.9 59.7h62M74.9 79.7h62M138.9 79.7h62M202.9 79.7h62M74.9 99.7h62M138.9 99.7h62M202.9 99.7h62M74.9 119.7h62M138.9 119.7h62M202.9 119.7h62" fill="none" stroke="#000" stroke-width=".2" stroke-dasharray="15.2 1.3 1.3 1.3" stroke-dashoffset="5.2"/>
<path d="M73.9 78.7v-18M137.9 78.7v-18M201.9 78.7v-18M265.9 78.7v-18M73.9 98.7v-18M137.9 98.7v-18M201.9 98.7v-18M265.9 98.7v-18M73.9 118.7v-18M137.9 118.7v-18M201.9 118.7v-18M265.9 118.7v-18" fill="none" stroke="#000" stroke-width=".2" stroke-dasharray="15.2 1.3 1.3 1.3" stroke-dashoffset="8.1"/>
<path d="M60.3 161.2v-10M272.3 161.2v-10" fill="none" stroke="#000" stroke-width=".2" stroke-dasharray="15.2 1.3 1.3 1.3" stroke-dashoffset="12.1"/>
<g fill="#808080">
<path d="M73.9 46.5l3.3-.5v1zM56.6 46l3.3 .5-3.3 .5zM134.6 40.2l3.3 .5-3.3 .5zM59.9 40.7l3.3-.5v1zM262.6 28.2l3.3 .5-3.3 .5zM59.9 28.7l3.3-.5v1z"/>
<path d="M59.9 34.7l3.3-.5v1zM198.6 34.2l3.3 .5-3.3 .5zM59.9 22.8l3.3-.6v1zM276.6 22.2l3.3 .6-3.3 .4zM266.5 59.5l3.2-.8-.4-1zM53 142l3.2 .5-3.2 .5zM60.3 142.5l3.2-.5v1zM268.9 143.1l3.3 .5-3.3 .5zM276.2 143.6l3.3-.5v1zM272.5 162.5l2 2.7 .7-.7z"/>
<path d="M55.6 59.8l.5 3.2h-1zM55.1 47.4h1l-.5 3.3zM49.9 79.7l.5 3.3h-1zM49.4 47.4h1l-.5 3.3zM37.4 116.4h1l-.5 3.3zM37.9 50.7l.5 3.3h-1zM285.4 150.2l.5 3.4h-1zM284.9 143.9h1l-.5 3.3zM51.7 150.2l.5 3.4h-1zM51.2 143.9h1l-.5 3.3z"/>
<path d="M43.9 50.7l.5 3.3h-1zM43.4 96.4h1l-.5 3.3zM31.9 50.7l.5 3.3h-1zM31.4 125.4h1l-.5 3.3zM45.7 143.9h1l-.5 3.3zM46.2 162.2l.5 3.4h-1zM291.7 143.9h1l-.5 3.3zM292.2 162.2l.5 3.4h-1z"/>
</g>
<path d="M279.9 91.3l2.6-2 .5 .9zM276.2 184.8l2 2.7-.9 .4z" fill="#000"/>
<g font-size="8.5">
<text x="334.1" y="258.8">2022-2023 Launch</text>
<text x="353.6" y="266.9">Console</text>
<text x="338.1" y="279.7">Monitor Plate</text>
</g>
<g font-size="5.3">
<text x="41" y="9.5">8</text>
<text x="88.5" y="9.5">7</text>
<text x="138.5" y="9.5">6</text>
<text x="188.5" y="9.5">5</text>
<text x="238.5" y="9.5">4</text>
<text x="288.5" y="9.5">3</text>
<text x="338.5" y="9.5">2</text>
<text x="386" y="9.5">1</text>
<text x="16.2" y="31.2">F</text>
<text x="411.2" y="31.2">F</text>
<text x="16.1" y="75.5">E</text>
<text x="411.1" y="75.5">E</text>
<text x="15.5" y="125.5">D</text>
<text x="410.5" y="125.5">D</text>
<text x="15.4" y="175.5">C</text>
<text x="410.4" y="175.5">C</text>
<text x="16" y="225.5">B</text>
<text x="411" y="225.5">B</text>
<text x="15.5" y="269.7">A</text>
<text x="410.5" y="269.7">A</text>
<text x="41" y="291.5">8</text>
<text x="88.5" y="291.5">7</text>
<text x="138.5" y="291.5">6</text>
<text x="188.5" y="291.5">5</text>
<text x="238.5" y="291.5">4</text>
<text x="288.5" y="291.5">3</text>
<text x="338.5" y="291.5">2</text>
<text x="386" y="291.5">1</text>
</g>
<g font-size="4.7" fill="#808080">
<text x="161.5" y="21.7">1100.00</text>
<text x="181.3" y="27.7">1030.00</text>
<text x="121" y="33.7">710.00</text>
<text x="86.8" y="39.7">390.00</text>
<text x="294" y="42">16 x</text>
<text x="310.6" y="42">6.35 THRU ALL</text>
<text x="60.7" y="45.4">70.00</text>
<text x="311.4" y="47.6">12.70</text>
<text x="330.6" y="47.6">1.79</text>
<text x="54.6" y="60.9" transform="rotate(-90 54.6 60.9)">45.00</text>
<text x="48.9" y="71.2" transform="rotate(-90 48.9 71.2)">145.00</text>
<text x="42.9" y="82.1" transform="rotate(-90 42.9 82.1)">245.00</text>
<text x="36.9" y="94.7" transform="rotate(-90 36.9 94.7)">345.00</text>
<text x="30.9" y="96.8" transform="rotate(-90 30.9 96.8)">390.00</text>
<text x="50.7" y="142.5" transform="rotate(-90 50.7 142.5)">15.00</text>
<text x="52.8" y="141.5">20.00</text>
<text x="268.4" y="142.6">20.00</text>
<text x="284.4" y="140.3" transform="rotate(-90 284.4 140.3)">15.00</text>
<text x="45.2" y="160.7" transform="rotate(-90 45.2 160.7)">75.00</text>
<text x="291.2" y="161.2" transform="rotate(-90 291.2 161.2)">75.00</text>
<text x="295.3" y="175.9">4 x</text>
<text x="309.3" y="175.9">3.30 THRU ALL</text>
<text x="294.1" y="181.5">M4x0.7 - 6H THRU ALL</text>
</g>
<g font-size="4.7">
<text x="296.6" y="81.4">VIEWED FROM TOP OF PLATE</text>
<text x="287.8" y="204.8">VIEWED FROM TOP OF PLATE</text>
</g>
<text font-size="4.1" x="21" y="293.7">SOLIDWORKS Educational Product. For Instructional Use Only.</text>
<text font-size="3.9" x="400.9" y="275.5">A3</text>
<g font-size="2">
<text x="230.6" y="234.6">UNLESS OTHERWISE SPECIFIED:</text>
<text x="230.6" y="237.1">DIMENSIONS ARE IN MILLIMETERS</text>
<text x="230.6" y="239.6">SURFACE FINISH:</text>
<text x="264.4" y="234.6">FINISH:</text>
<text x="311.3" y="234.5">DEBURR AND</text>
<text x="311.3" y="237">BREAK SHARP</text>
<text x="311.3" y="239.5">EDGES</text>
<text x="342.6" y="236">DO NOT SCALE DRAWING</text>
<text x="383.3" y="236.2">REVISION 1</text>
<text x="230.6" y="242.1">TOLERANCES:</text>
<text x="232.2" y="244.6">LINEAR: +/- 0.2mm</text>
<text x="232.2" y="247.1">ANGULAR:</text>
<text x="244.3" y="252">NAME</text>
<text x="260" y="251.9">SIGNATURE</text>
<text x="277.2" y="251.9">DATE</text>
<text x="330.1" y="251.9">TITLE:</text>
<text x="230.6" y="256.1">DRAWN</text>
<text x="241.2" y="256.1">Jacob Wilde</text>
<text x="276.1" y="255.9">13/1/23</text>
<text x="230.9" y="260.3">CHK'D</text>
<text x="230.4" y="264.4">APPV'D</text>
<text x="231.1" y="268.8">MFG</text>
<text x="231.5" y="273">Q.A</text>
<text x="285.6" y="272.5">MATERIAL: 1/8in 6061 Aluminum Sheet</text>
<text x="330" y="272.5">DWG NO.</text>
<text x="285.6" y="285.5">WEIGHT:</text>
<text x="330.1" y="285.6">SCALE:1:5</text>
<text x="374.5" y="285.6">SHEET 1 OF 2</text>
</g>
</svg>
